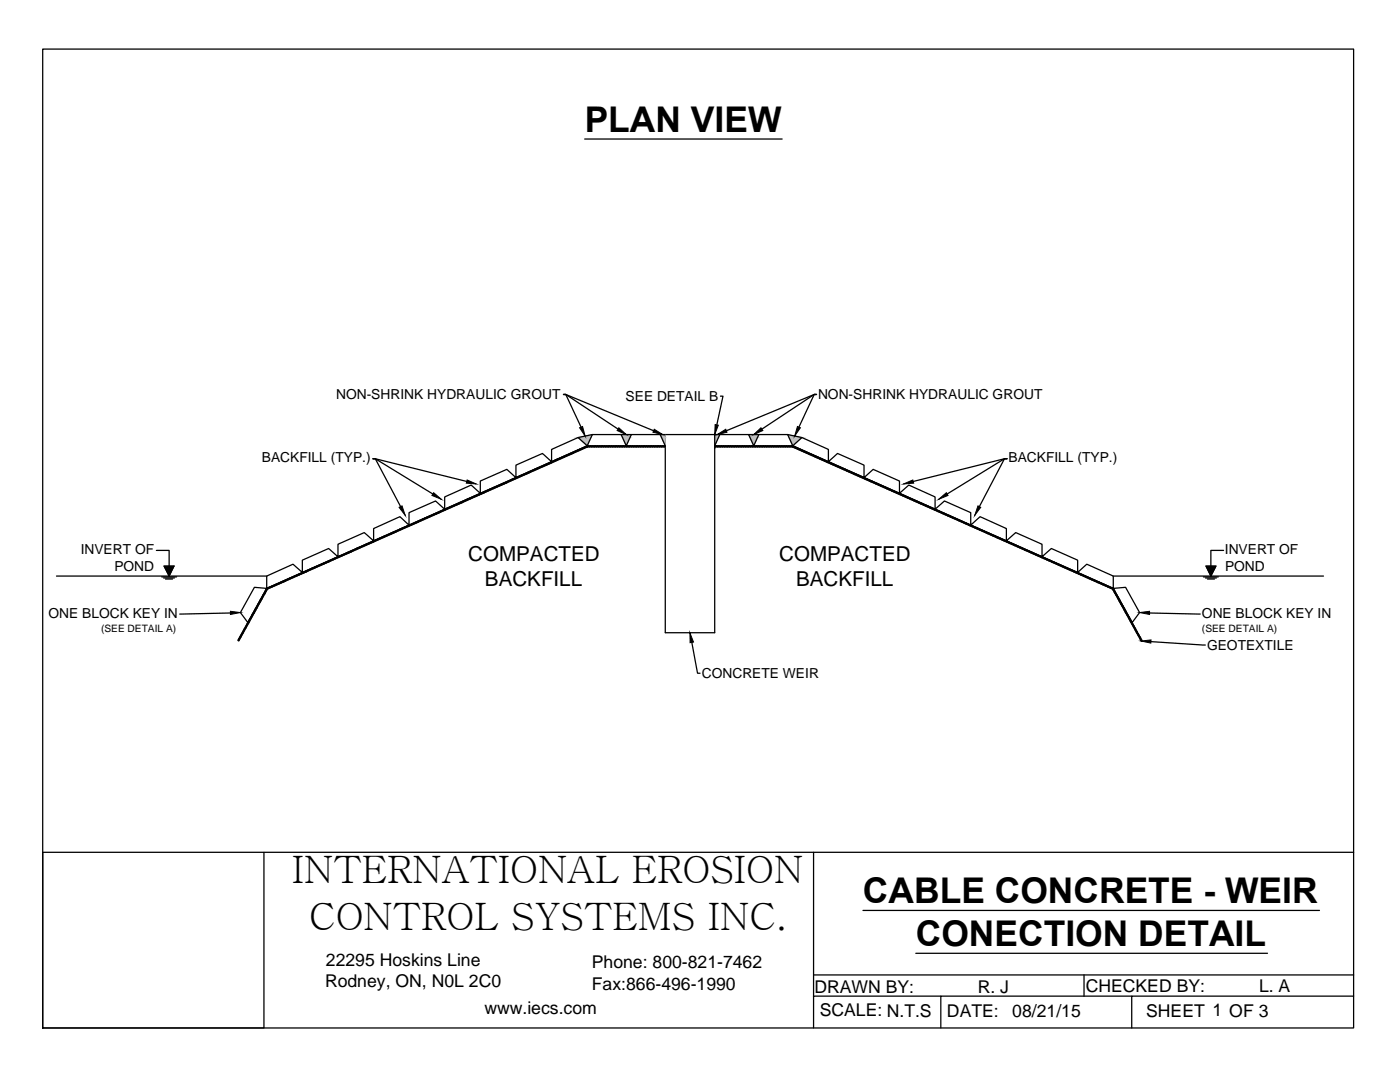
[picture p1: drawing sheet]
<svg xmlns="http://www.w3.org/2000/svg" width="279mm" height="216mm" viewBox="0 0 279 216" stroke-linecap="round" stroke-linejoin="round" font-family="sans-serif">
<!-- layer: 0 -->
<g fill="none" stroke="#000" stroke-width=".25">
<path d="M8.5 9.8h261.6v195.3h-261.6zM116.7 27.7h39.4M112.5 78.7h.4l3.1 6.5M112.5 78.7h.4l17.5 7.3M112.5 78.7h.4l10.4 6.9M143.8 79.1h.5l-1.2 5.7M163 78.7h-.5l-17.5 7.3M163 78.7h-.5l-10.4 6.9M163 78.7h-.5l-3.1 6.5M74.4 91.5h.5l11.5 7.1M74.4 91.5h.5l5 9.6M74.4 91.5h.5l18.2 4.6"/>
<path d="M92.4 100l.1 .2M92.6 99.9l.1 .1M92.9 99.8v.2M93.1 99.7l.1 .2M93.3 99.6l.1 .2M93.6 99.5v.2M93.8 99.4l.1 .2M94 99.3l.1 .2M94.2 99.2l.1 .2M94.5 99.1v.1M94.7 99l.1 .2M94.9 98.9l.1 .2"/>
<path d="M95.1 98.8l.1 .1M95.4 98.7v.2M95.6 98.6l.1 .2M95.8 98.5l.1 .2M96.1 98.4v.2M96.3 98.3l.1 .1M96.5 98.2l.1 .2M96.7 98.3l-3.6 1.4M96.7 98.1l.1 .2M97 98v.1M97.2 97.9l.1 .2M97.4 97.8l.1 .2"/>
<path d="M97.6 97.7l.1 .1M97.8 97.6l.1 .2M98.1 97.5v.1M98.3 97.4l.1 .2M98.5 97.3l.1 .2M98.8 97.2v.1M99 97.1l.1 .2M99.2 97l.1 .2M99.5 96.9v.1M99.7 96.7l.1 .3M99.9 96.7l.1 .1M100.1 96.6l.1 .1"/>
<path d="M100.3 96.4l.1 .3M100.6 96.4v.1M100.8 96.3l.1 .1M101 96.2l.1 .2M101.2 96.3l-3.6 1.4M101.2 96.1l.1 .1M101.5 95.9v.3M101.7 95.9l.1 .1M101.9 95.8l.1 .1M102.2 95.6v.3M102.4 95.6l.1 .1M102.6 95.5l.1 .1"/>
<path d="M102.8 95.3l.1 .3M103.1 95.3v.1M103.3 95.1v.2M103.5 95.1l.1 .1M103.7 95l.1 .1M103.9 94.8l.1 .3M104.2 94.8v.1M104.4 94.7l.1 .1M104.6 94.5l.1 .3M104.9 94.5v.1M105.1 94.3l.1 .2M105.3 94.2l.1 .2"/>
<path d="M105.6 94.2v.1l-3.6 1.4M105.8 94v.2M106 94l.1 .1M106.2 93.9l.1 .1M106.4 93.7l.1 .3M106.7 93.7v.1M106.9 93.6v.1M107.1 93.4l.1 .3M107.3 93.4l.1 .1M107.6 93.2v.2M107.8 93.1l.1 .2M108 93.1l.1 .1"/>
<path d="M108.3 92.9v.2M108.5 92.9l.1 .1M108.7 92.8l.1 .1M108.9 92.6l.1 .3M109.1 92.6l.1 .1M109.4 92.4v.2M109.6 92.3l.1 .2M109.8 92.3l.1 .1M110 92.4l-3.6 1.4M110.1 92.1v.2M110.3 92l.1 .2M110.5 92l.1 .1"/>
<path d="M110.8 91.8v.2M111 91.8l.1 .1M111.2 91.6l.1 .2M111.4 91.5l.1 .2M111.6 91.5l.1 .1M111.9 91.3v.2M112.1 91.2l.1 .2M112.3 91.2l.1 .1M112.5 91l.1 .2M112.8 90.9v.2M113 90.8l.1 .2M113.2 90.7l.1 .2"/>
<path d="M113.5 90.6v.2M113.7 90.5l.1 .2M113.9 90.4l.1 .2M114.1 90.4l.1 .1M114.4 90.2v.2M114.4 90.4l-3.6 1.4M114.6 90.1l.1 .2M114.8 90l.1 .2M115 89.9l.1 .2M115.5 89.7v.2M115.7 89.6l.1 .2M115.9 89.5l.1 .2"/>
<path d="M116.2 89.4v.2M116.4 89.3l.1 .2M116.6 89.2l.1 .2M116.9 89.1v.2M117.1 89l.1 .2M117.2 89.2h15.6M117.2 89.1l-2 .7 .1 .2M117.4 89l.2 .2M117.5 89l-.3 .1M117.8 89l.2 .2M117.9 89l-.2 .2M118.1 89l.2 .2"/>
<path d="M118.2 86.7l-2.8 .6M118.2 89l-.2 .2M118.5 89l.2 .2 .2-.2M118.6 89l-.2 .2M118.8 89l.2 .2M119.2 89l.2 .2M119.3 89l-.2 .2M119.5 89l.2 .2M119.6 89l-.2 .2M119.9 89l.2 .2 .2-.2M120 89l-.2 .2M120.2 89l.2 .2"/>
<path d="M120.6 89l.2 .2M120.7 89l-.2 .2M120.9 89l.2 .2M121 89l-.2 .2M121.3 89l.2 .2 .2-.2M121.4 89l-.2 .2M121.6 89l.2 .2M122 89l.2 .2M122.1 89l-.2 .2M122.3 89l.2 .2M122.4 89l-.2 .2M122.7 89l.2 .2 .2-.2"/>
<path d="M122.8 89l-.2 .2M123 89l.2 .2M123.4 89l.2 .2M123.5 89l-.2 .2M123.7 89l.2 .2M123.8 89l-.2 .2M124 86.7h2M124.1 89l.2 .2 .2-.2M124.2 89l-.2 .2M124.4 89l.2 .2M124.8 89l.2 .2M124.9 89l-.2 .2"/>
<path d="M125.1 89l.2 .2M125.2 89l-.2 .2M125.5 89l.2 .2 .2-.2M125.6 89l-.2 .2M125.8 89l.2 .2M126.2 89l.2 .2M126.3 89l-.2 .2M126.5 89l.2 .2M126.6 89l-.2 .2M126.9 89l.2 .2 .2-.2M127 89l-.2 .2M127.2 89l.2 .2"/>
<path d="M127.6 89l.2 .2M127.6 89l-.1 .2M127.9 89l.2 .2M128 89l-.2 .2M128.3 89l.2 .2 .2-.2M128.4 89l-.2 .2M128.6 89l.2 .2M129 89l.2 .2M129 89l-.1 .2M129.3 89l.2 .2M129.4 89l-.2 .2M129.7 89l.2 .2 .2-.2"/>
<path d="M129.8 89l-.2 .2M130 89l.2 .2M130.4 89l.2 .2M130.4 89l-.1 .2M130.7 89l.2 .2M130.8 89l-.2 .2M131.1 89l.2 .2 .2-.2M131.2 89l-.2 .2M131.4 89l.2 .2M131.8 86.7h1M131.8 89l.2 .2M131.8 89l-.1 .2"/>
<path d="M132.1 89l.2 .2M132.2 89l-.2 .2M132.5 89l.3 .1M132.6 89l-.3 .2M132.8 86.7h9.8v39.6h-9.8zM142.6 89l.2 .2M142.6 86.7h1.1M142.7 89h-.1M142.9 89l.2 .2M143 89l-.2 .2M143.3 89l.2 .2M143.4 89l-.2 .2"/>
<path d="M143.7 86.7l-1.1 2.3h7.8l1-2.3h5.8l1 2.3 1.8-1.7 5.3 2.4v2.4l1.8-1.6 5.3 2.3v2.5l1.9-1.6 5.2 2.3v2.4l1.9-1.6 5.2 2.4v2.4l1.9-1.6 5.2 2.3v2.5l1.9-1.7 5.2 2.4v2.4l1.9-1.6 5.3 2.3v2.5l1.8-1.7 5.3 2.4v2.4l1.8-1.6 5.3 2.3v2.5l2.4-.2 2.8 5-1.5 2-3.7-6.8-64-28.4h-7.8l-1-2.3zM143.7 89l.2 .2 .2-.2M143.7 89l-.2 .2M144 89l.2 .2M144.3 89l.2 .2M144.4 89l-.2 .2M144.7 89l.2 .2M144.8 89l-.2 .2M145 89l.3 .2 .2-.2M145.1 89l-.2 .2M145.4 89l.2 .2M145.7 89l.2 .2"/>
<path d="M145.8 89l-.2 .2M146.1 89l.2 .2M146.2 89l-.2 .2M146.4 89l.3 .2 .2-.2M146.5 89l-.2 .2M146.8 89l.2 .2M147.1 89l.2 .2M147.2 89l-.2 .2M147.5 89l.2 .2M147.6 89l-.2 .2M147.8 89l.3 .2 .2-.2M147.9 89l-.2 .2"/>
<path d="M148.2 89l.2 .2M148.5 89l.2 .2M148.6 89l-.2 .2M148.9 89l.2 .2M149 89l-.2 .2M149.2 89l.3 .2 .2-.2M149.3 89l-.2 .2M149.4 86.7h2M149.6 89l.2 .2M149.9 89l.2 .2M150 89l-.2 .2M150.3 89l.2 .2"/>
<path d="M150.4 89l-.2 .2M150.6 89l.2 .2 .3-.2M150.7 89l-.2 .2M151 89l.2 .2M151.3 89l.2 .2M151.4 89l-.2 .2M151.7 89l.2 .2M151.8 89l-.2 .2M152 89l.2 .2 .3-.2M152.1 89l-.2 .2M152.4 89l.2 .2M152.7 89l.2 .2"/>
<path d="M152.8 89l-.2 .2M153 89l.3 .2M153.2 89l-.2 .2M153.4 89l.2 .2M153.5 89l-.2 .2M153.8 89l.2 .2M153.9 89l-.2 .2M154.1 89l.2 .2M154.2 89l-.2 .2M154.4 89l.3 .2M154.6 89l-.2 .2M154.8 89l.2 .2"/>
<path d="M154.9 89l-.2 .2M155.2 89l.2 .2M155.3 89l-.2 .2M155.5 89l.2 .2M155.6 89l-.2 .2M155.8 89l.3 .2M156 89l-.2 .2M156.2 89l.2 .2M156.3 89l-.2 .2M156.6 89l.2 .2M156.6 89l-.1 .2M156.9 89l.2 .2"/>
<path d="M157 89l-.2 .2M157.2 86.7l2.8 .6M157.3 89l.2 .2M157.4 89l-.2 .2M157.6 89l.2 .2M157.7 89l-.2 .2M158 89l.1 .1M158 89l-.1 .2M158.1 89v.2h-15.5v-.2v.5M158.2 89l64 28.4-.1 .2-64-28.4zM158.3 89l.2 .3M158.5 89.1l-.3 .1"/>
<path d="M158.7 89.2l.1 .3M158.8 89.3h-.3M159 89.3l.1 .3M159.1 89.4l-.3 .1M159.3 89.5l.1 .2M159.4 89.5l-.2 .1M159.7 89.6v.3M159.7 89.7l-.2 .1M159.9 89.8l.1 .2M160.1 89.8l-.3 .1M160.3 89.9l.1 .2M160.4 89.9l-.3 .2"/>
<path d="M160.6 90l.1 .3M160.7 90.1l-.2 .1M160.9 90.2l.1 .2M161 90.2l-.2 .1M161.2 90.3l.1 .3M161.3 90.4l-.2 .1M161.6 90.5v.2M161.7 90.5l-.3 .1M161.9 90.6l.1 .3M162 90.6l-.3 .1M162.2 90.7l.1 .3M162.3 90.8l-.3 .1"/>
<path d="M162.5 90.9l.1 .3M162.6 90.9l-.2 .1M162.8 91l.1 .3M163 91.1l-.3 .1M163.1 91.2l.2 .2M163.3 91.2l-.3 .1M163.5 91.3v.3M163.6 91.4l-.3 .1M163.8 91.5l.1 .2M163.9 91.5l-.3 .1M164.1 91.6l.1 .3M164.2 91.7l-.2 .1"/>
<path d="M164.4 91.8l.1 .2M164.5 91.8l-.2 .1M164.7 91.9l.2 .2M164.9 91.9l-.3 .1M165.1 92l.1 .3M165.2 92.1l-.3 .1M165.4 92.2l.1 .2M165.5 92.2l-.3 .1M165.7 92.3l.1 .3M165.8 92.3l-.3 .2M166 92.4l.1 .3M166.1 92.5l-.2 .1"/>
<path d="M166.3 92.6l.1 .3M166.5 92.6l-.3 .1M166.6 92.7l.2 .3M166.8 92.8l-.3 .1M167 92.9l.1 .2M167.1 92.9l-.3 .1M167.3 93l.1 .3M167.4 93.1h-.3M167.6 93.1l.1 .3M167.7 93.2l-.2 .1M168 93.3v.3M168 93.4h-.2"/>
<path d="M168.2 93.4l.2 .3M168.4 93.5l-.3 .1M168.6 93.6l.1 .2M168.7 93.6l-.3 .1M168.9 93.7l.1 .3M169 93.8l-.2 .1M169.2 93.9l.1 .2M169.3 93.9l-.2 .1M169.5 94l.1 .2M169.6 94.1l-.2 .1M169.9 94.2v.2M170 94.2l-.3 .1"/>
<path d="M170.2 94.3l.1 .2M170.3 94.3l-.3 .2M170.5 94.4l.1 .3M170.6 94.5l-.3 .1M170.8 94.6l.1 .2M170.9 94.6l-.2 .1M171.1 94.7l.1 .3M171.3 94.8l-.3 .1M171.5 94.8v.3M171.5 94.9l-.2 .1M171.8 95v.3M171.9 95.1h-.3"/>
<path d="M172.1 95.1l.1 .3M172.2 95.2l-.3 .1M172.4 95.3l.1 .3M172.5 95.3l-.2 .1M172.7 95.4l.1 .3M172.8 95.5l-.2 .1M173 95.6l.2 .2M173.2 95.6l-.3 .1M173.4 95.7l.1 .3M173.5 95.8l-.3 .1M173.7 95.9l.1 .2M173.8 95.9l-.3 .1"/>
<path d="M174 96l.1 .2M174.1 96l-.3 .2M174.3 96.2l.1 .2M174.4 96.2l-.2 .1M174.6 96.3l.1 .2M174.8 96.3l-.3 .1M174.9 96.4l.2 .3M175.1 96.4l-.3 .2M175.3 96.6l.1 .2M175.4 96.6l-.3 .1M175.6 96.7l.1 .3M175.7 96.7l-.3 .2"/>
<path d="M175.9 96.8l.1 .3M176 96.9l-.2 .1M176.2 97l.1 .3M176.3 97l-.2 .1M176.5 97.1l.2 .3M176.7 97.2l-.3 .1M176.9 97.3l.1 .3M177 97.3l-.3 .1M177.2 97.4l.1 .3M177.3 97.5l-.2 .1M177.5 97.6l.1 .2M177.6 97.6l-.3 .1"/>
<path d="M177.8 97.7l.1 .3M177.9 97.8h-.2M178.2 97.8v.3M178.3 97.9l-.3 .1M178.4 98l.2 .2M178.6 98l-.3 .1M178.8 98.1l.1 .3M178.9 98.2l-.2 .1M179.1 98.3l.1 .2M179.2 98.3l-.2 .1M179.4 98.4l.1 .3M179.5 98.4l-.2 .2"/>
<path d="M179.8 98.6v.2M179.8 98.6l-.2 .1M180.1 98.7l.1 .2M180.2 98.7l-.3 .1M180.4 98.8l.1 .3M180.5 98.9l-.3 .1M180.7 99l.1 .2M180.8 99l-.2 .1M181 99.1l.1 .3M181.1 99.2l-.2 .1M181.3 99.2l.2 .3M181.5 99.3l-.3 .1"/>
<path d="M181.7 99.4l.1 .3M181.8 99.5h-.3M182 99.5l.1 .3M182.1 99.6l-.3 .1M182.3 99.7l.1 .3M182.4 99.8h-.3M182.6 99.8l.1 .3M182.7 99.9l-.2 .1M182.9 100l.1 .2M201 91.5h-.5l-18.2 4.6M201 91.5h-.5l-11.5 7.1M201 91.5h-.5l-5 9.6"/>
<path d="M11.3 114.9h41.9M31.2 109.8h2.6v3.2M32.3 115.1h2.9M32.7 115.3h2.1M32.7 113h2l-.9 1.9zM33 115.5h1.4M50.8 117.2l2.4 .2v-2.5l5.3-2.3 1.8 1.6v-2.4l5.3-2.4 1.9 1.7v-2.5l5.2-2.3 1.9 1.6v-2.4l5.2-2.4 1.8 1.7v-2.5l5.3-2.3 1.8 1.6v-2.4l5.3-2.4 1.9 1.6v-2.4l5.2-2.3 1.9 1.6v-2.5l5.3-2.3 1.8 1.6v-2.4l5.3-2.4 1.8 1.7 1-2.3h5.8l1 2.3h7.8l-1-2.3h-5.8l-1 2.3h-7.8l-64 28.4-3.7 6.8-1.5-2zM51.8 119.9l.2 .1M52 119.7l.2 .1M52 119.6l-.3 .9M52.1 119.5h.2M52.2 119.3h.2"/>
<path d="M52.3 119l.2 .1M52.5 118.8l.1 .1M52.5 118.6h.3M52.5 118.6l-.2 .9M52.7 118.4h.2M52.8 118.2h.2M52.9 117.9l.2 .1M53.1 117.7h.2M53.1 117.7l-.3 .8M53.2 117.4l64-28.4 .1 .2-64 28.4zM53.2 117.4l.2 .1-5.8 10.4-.1-.1zM53.4 117.5v.1"/>
<path d="M53.6 117.2v.2M53.8 117.2l.1 .1M54 117.1l.1 .1M54.2 116.9l.1 .3M54.5 116.9v.1M54.7 116.8l.1 .1M54.9 116.6l.1 .3M55.1 116.6l.1 .1M55.4 116.5v.1M55.6 116.3l.1 .3M55.8 116.3l.1 .1M56.1 116.1v.2"/>
<path d="M56.3 116l.1 .2M56.5 116l.1 .1M56.7 115.8l.1 .2M57 116l-3.7 1.4 .1 .1h-.2M57 115.8v.1M57.2 115.7v.1M57.4 115.5l.1 .3M57.6 115.5l.1 .1M57.8 115.3l.1 .2M58.1 115.2v.2M58.3 115.2l.1 .1M58.5 115l.1 .2"/>
<path d="M58.8 114.9v.2M59 114.9l.1 .1M59.2 114.7l.1 .2M59.5 114.7v.1M59.7 114.5v.2M59.9 114.4l.1 .2M60.1 114.4l.1 .1M60.3 114.2l.1 .2M60.6 114.1v.2M60.8 114.1v.1M61 113.9l.1 .2M61.2 113.8l.1 .2"/>
<path d="M61.4 114l-3.6 1.4M61.5 113.7v.2M61.7 113.6l.1 .2M61.9 113.6l.1 .1M62.4 113.3l.1 .2M62.6 113.3l.1 .1M62.8 113.1l.1 .2M63 113l.1 .2M63.3 112.9v.2M63.5 112.8l.1 .2M63.7 112.7l.1 .2M63.9 112.6l.1 .2"/>
<path d="M64.2 112.5v.2M64.4 112.5l.1 .1M64.6 112.3l.1 .2M64.9 112.2v.2M65.1 112.1l.1 .2M65.3 112l.1 .2M65.5 111.9l.1 .2M65.8 111.8v.2M65.8 112l-3.6 1.4v.2M66 111.7l.1 .2M66.2 111.6l.1 .2M66.4 111.5l.1 .2"/>
<path d="M66.6 111.4l.1 .2M66.9 111.4v.1M67.1 111.2l.1 .2M67.3 111.1l.1 .2M67.6 111l.1 .2M67.8 110.9l.1 .2M68 110.8l.1 .2M68.3 110.7v.2M68.5 110.6l.1 .2M68.7 110.5l.1 .2M68.9 110.4l.1 .2M69.1 110.3l.1 .2"/>
<path d="M69.4 110.2v.2M69.6 110.1l.1 .2M69.8 110l.1 .2M70.1 109.9v.2M70.2 110.1l-3.6 1.4M70.3 109.8l.1 .2M70.5 109.7l.1 .2M70.8 109.6v.2M71 109.5v.2M71.2 109.4l.1 .2M71.4 109.3l.1 .2M71.6 109.2l.1 .2"/>
<path d="M71.9 109.1v.2M72.1 109l.1 .2M72.3 108.9l.1 .2M72.5 108.8l.1 .2M72.8 108.7v.2M73 108.6l.1 .2M73.2 108.5l.1 .2M73.5 108.4v.2M73.7 108.3l.1 .2M73.9 108.2l.1 .2M74.1 108.1l.1 .2M74.4 108v.2"/>
<path d="M74.6 107.9v.2l-3.6 1.4M74.8 107.8l.1 .2M75 107.7l.1 .2M75.2 107.6l.1 .2M75.5 107.5v.2M75.7 107.4l.1 .2M75.9 107.3l.1 .2M76.2 107.2v.2M76.4 107.1l.1 .2M76.6 107l.1 .2M76.8 106.9l.1 .2M77.1 106.8v.2"/>
<path d="M77.3 106.7l.1 .2M77.5 106.6l.1 .2M77.7 106.5l.1 .2M77.9 106.4l.1 .2M78.2 106.3v.2M78.4 106.2l.1 .2M78.6 106.1l.1 .2M78.9 106v.2M79.1 106.1l-3.6 1.4M79.1 105.9l.1 .2M79.3 105.8l.1 .2M79.6 105.7v.2"/>
<path d="M79.8 105.6l.1 .2M80 105.5l.1 .2M80.2 105.4l.1 .2M80.4 105.3l.1 .2M80.7 105.2v.2M80.9 105.1l.1 .2M81.1 105l.1 .2M81.3 104.9l.1 .2M81.6 104.8l.1 .2M81.8 104.7l.1 .2M82.1 104.6v.2M82.3 104.5l.1 .2"/>
<path d="M82.5 104.4l.1 .2M82.7 104.3l.1 .2M82.9 104.2l.1 .2M83.2 104.1v.2M83.4 104l.1 .2-3.6 1.4M83.6 103.9l.1 .2M83.8 103.8l.1 .2M84.1 103.7v.2M84.5 103.5l.1 .2M84.8 103.4v.2M85 103.3l.1 .2M85.2 103.2l.1 .2"/>
<path d="M85.4 103.1l.1 .2M85.7 103v.2M85.9 102.9l.1 .2M86.1 102.8l.1 .2M86.3 102.7l.1 .2M86.5 102.6l.1 .2M86.8 102.5v.2M87 102.4l.1 .2M87.2 102.3l.1 .2M87.5 102.2v.2M87.7 102.1l.1 .2M87.9 102.2l-3.6 1.4 .1 .2"/>
<path d="M87.9 102l.1 .2M88.2 101.9v.2M88.4 101.8v.2M88.6 101.7l.1 .2M88.8 101.6l.1 .2M89 101.5l.1 .2M89.3 101.4v.2M89.5 101.3v.2M89.7 101.2l.1 .2M89.9 101.1l.1 .2M90.2 101v.1M90.4 100.9l.1 .2"/>
<path d="M90.6 100.8l.1 .2M90.9 100.7v.2M91.1 100.6l.1 .2M91.3 100.5l.1 .2M91.5 100.4l.1 .2M91.8 100.3v.2M92 100.2v.1M92.2 100.1l.1 .2M92.3 100.3l-3.6 1.3M183.1 100l-.3 .1M183.3 100.1l.1 .3M183.4 100.2l-.3 .1"/>
<path d="M183.6 100.3l.1 .2M183.7 100.3l-.3 .1M183.9 100.4l.1 .2M184 100.4l-.3 .2M184.2 100.5l.2 .3 .2-.1M184.3 100.6l-.2 .1M184.5 100.7l.1 .2M184.8 100.8l.2 .3M185 100.9l-.3 .1M185.2 101l.1 .2M185.3 101l-.3 .1M185.5 101.1l.1 .3"/>
<path d="M185.6 101.1l-.3 .1M185.8 101.2l.1 .3M185.9 101.3l-.3 .1M186.1 101.4l.1 .3M186.2 101.4l-.2 .1M186.5 101.5v.3M186.6 101.6l-.3 .1M186.7 101.7l.2 .2M186.9 101.7l-.3 .1M187.1 101.8l.1 .3M187.2 101.9l-.2 .1M187.4 102l.1 .2"/>
<path d="M187.5 102l-.2 .1M187.7 102.1l.1 .2M187.8 102.2h-.2M188.1 102.2v.3M188.1 102.3l-.2 .1M188.4 102.4l.1 .2M188.5 102.4l-.3 .1M188.7 102.5l.1 .3M188.8 102.6l-.3 .1M189 102.7l.1 .2M189.1 102.7l-.2 .1M189.3 102.8l.1 .3"/>
<path d="M189.5 102.8l-.3 .2M189.6 102.9l.2 .3M189.8 103l-.3 .1M190 103.1v.2M190.1 103.1l-.3 .1M190.3 103.2l.1 .3M190.4 103.3l-.3 .1M190.6 103.3l.1 .3M190.7 103.4l-.2 .1M190.9 103.5l.1 .3M191 103.6h-.2M191.2 103.6l.1 .3"/>
<path d="M191.4 103.7l-.3 .1M191.6 103.8l.1 .3M191.7 103.9h-.3M191.9 103.9l.1 .3M192 104l-.3 .1M192.2 104.1l.1 .2M192.3 104.1l-.3 .1M192.5 104.2l.1 .3M192.6 104.3l-.2 .1M192.8 104.4l.1 .2M192.9 104.4l-.2 .1M193.1 104.5l.2 .2"/>
<path d="M193.3 104.6l-.3 .1M193.5 104.7l.1 .2M193.6 104.7l-.3 .1M193.8 104.8l.1 .2M193.9 104.8l-.3 .2M194.1 104.9l.1 .3M194.2 105l-.3 .1M194.4 105.1l.1 .2M194.5 105.1l-.2 .1M194.7 105.2l.1 .3M194.9 105.3l-.3 .1M195.1 105.3l.1 .3"/>
<path d="M195.2 105.4l-.3 .1M195.4 105.5l.1 .3M195.5 105.6h-.2M195.7 105.6l.1 .3M195.8 105.7l-.2 .1M196 105.8l.1 .3M196.1 105.8l-.2 .1M196.4 105.9v.3M196.4 106l-.2 .1M196.7 106.1l.1 .2M196.8 106.1l-.3 .1M197 106.2l.1 .3"/>
<path d="M197.1 106.3l-.3 .1M197.3 106.4l.1 .2M197.4 106.4l-.2 .1M197.6 106.5l.1 .2M197.8 106.5l-.3 .2M197.9 106.7l.1 .2M198 106.7l-.2 .1M198.3 106.8v.2M198.4 106.8l-.3 .1M198.6 106.9l.1 .3M198.7 106.9l-.3 .2M198.9 107.1l.1 .2"/>
<path d="M199 107.1l-.2 .1M199.2 107.2l.1 .3M199.3 107.2l-.2 .2M199.5 107.3l.1 .3M199.7 107.4l-.3 .1M199.9 107.5l.1 .3M200 107.5l-.3 .1M200.2 107.6l.1 .3M200.3 107.7l-.3 .1M200.5 107.8l.1 .2M200.6 107.8l-.3 .1M200.8 107.9l.1 .3"/>
<path d="M200.9 108h-.2M201.1 108l.1 .3M201.3 108.1l-.3 .1M201.4 108.2l.2 .3M201.6 108.3h-.3M201.8 108.3l.1 .3M201.9 108.4l-.3 .1M202.1 108.5l.1 .2M202.2 108.5l-.3 .1M202.4 108.6l.1 .3M202.5 108.7l-.2 .1M202.7 108.8l.1 .2"/>
<path d="M202.8 108.8l-.2 .1M203 108.9l.1 .2M203.2 108.9l-.3 .2M203.4 109.1l.1 .2M203.5 109.1l-.3 .1M203.7 109.2l.1 .2M203.8 109.2l-.2 .1M204 109.3l.1 .3M204.1 109.4l-.3 .1M204.3 109.5l.2 .3 .2-.1M204.4 109.5l-.2 .1M204.7 109.6v.3"/>
<path d="M204.9 109.7l.2 .3M205.1 109.8l-.3 .1M205.3 109.9l.1 .3M205.4 110h-.3M205.6 110l.1 .3M205.7 110.1l-.2 .1M205.9 110.2l.1 .3M206.1 110.3h-.3M206.2 110.3l.1 .3M206.3 110.4l-.2 .1M206.6 110.5v.2M206.7 110.5l-.3 .1"/>
<path d="M206.9 110.6l.1 .3M207 110.7l-.3 .1M207.2 110.8l.1 .2M207.3 110.8l-.2 .1M207.5 110.9l.1 .2M207.6 110.9l-.2 .2M207.8 111l.2 .3M208 111.1l-.3 .1M208.2 111.2l.1 .2M208.3 111.2l-.3 .1M208.5 111.3l.1 .3M208.6 111.4l-.3 .1"/>
<path d="M208.8 111.5l.1 .2M208.9 111.5l-.3 .1M209.1 111.6l.1 .3M209.2 111.6l-.2 .1M209.4 111.7l.1 .3M209.6 111.8l-.3 .1M209.7 111.9l.2 .3M209.9 111.9l-.3 .1M210.1 112l.1 .3M210.2 112.1l-.3 .1M210.4 112.2l.1 .2M210.5 112.2l-.3 .1"/>
<path d="M210.7 112.3l.1 .3M210.8 112.4l-.2 .1M211 112.5l.1 .2M211.1 112.5l-.2 .1M211.3 112.6l.1 .2M211.5 112.7h-.3M211.7 112.7l.1 .3M211.8 112.8l-.3 .1M212 112.9l.1 .2M212.1 112.9l-.2 .1M212.3 113l.1 .3M212.4 113.1l-.3 .1"/>
<path d="M212.6 113.2l.1 .2M212.7 113.2l-.2 .1M213 113.3v.3M213.1 113.3l-.3 .2M213.2 113.4l.2 .3 .3-.1M213.4 113.5l-.3 .1M213.6 113.6l.1 .2M213.9 113.7l.1 .3M214 113.8l-.2 .1M214.2 113.8l.1 .3M214.3 113.9l-.2 .1M214.6 114v.3"/>
<path d="M214.6 114.1h-.2M214.9 114.1v.3M215 114.2l-.3 .1M215.2 114.3l.1 .3M215.3 114.4h-.3M215.5 114.4l.1 .3M215.6 114.5l-.2 .1M215.8 114.6l.1 .2M215.9 114.6l-.2 .1M216.1 114.7l.2 .3M216.3 114.8l-.3 .1M216.5 114.9v.2"/>
<path d="M216.5 114.9l-.2 .1M216.8 115l.1 .2M216.9 115.1l-.3 .1M217.1 115.2l.1 .2M217.2 115.2l-.3 .1M217.4 115.3l.1 .2M217.5 115.3l-.2 .2M217.7 115.4l.1 .3M217.9 115.5l-.3 .1M218 115.6l.2 .2M218.2 115.6l-.3 .1M218.4 115.7l.1 .3"/>
<path d="M218.5 115.8l-.3 .1M218.7 115.8l.1 .3M218.8 115.9l-.3 .1M219 116l.1 .3M219.1 116l-.2 .1M219.3 116.1l.1 .3M219.4 116.2l-.2 .1M219.6 116.3l.2 .3M219.8 116.3l-.3 .1M220 116.4l.1 .3M220.1 116.5l-.3 .1M220.3 116.6l.1 .2"/>
<path d="M220.4 116.6l-.3 .1M220.6 116.7l.1 .3M220.7 116.8l-.3 .1M220.9 116.9l.1 .2M221 116.9l-.2 .1M221.2 117l.1 .2M221.4 117l-.3 .2M221.5 117.2l.2 .2M221.7 117.2l-.3 .1M221.9 117.3l.1 .2M222 117.5l.2-.1 5.7 10.4-.2 .1zM222 117.3l-.2 .1"/>
<path d="M222 117.5l.3 .1M222.1 117.5v.1M222.2 114.9h41.9M222.3 117.5l-.1 .3 .2 .1-.1 .2 .3 .1M222.6 118.2l-.1 .2 .3 .1M222.8 118.5l-.1 .2 .2 .1M222.9 119.1h.2M222.9 118.8v.2M223.1 119.1l-.1 .3h.3M223.3 119.4l-.1 .2 .2 .1M223.4 119.7v.2l.2 .1M223.6 120l-.1 .2 .3 .1"/>
<path d="M240.2 115.1h2.9M240.6 115.3h2.2M240.7 113h2l-1 1.9zM241 115.5h1.4M244.2 109.8h-2.5v3.2M46 122.3l-10.1 .2M47.6 127.7h.1M47.7 127.5h.2M47.7 127.4l-.1 .4M47.8 127.2l.2 .1M47.9 127l.2 .1M48 126.8h.2"/>
<path d="M48.1 126.6h.3M48.2 126.4l-.2 .9M48.3 126.3l.2 .1M48.4 126.1l.2 .1M48.5 125.9l.2 .1M48.7 125.7h.1M48.9 125.2l.2 .1M49 125.5l-.2-.1-.3 .9M49 125l.2 .1M49.1 124.8l.2 .1M49.2 124.6h.3M49.3 124.5l-.2 .8"/>
<path d="M49.4 124.3l.2 .1M49.5 124.1l.2 .1M49.6 123.9l.2 .1M49.8 123.7l.1 .1M49.8 123.5l-.2 .8M49.9 123.5h.2M50 123.2l.2 .1M50.1 123l.2 .1M50.2 122.8l.2 .1M50.3 122.6l.3 .1M50.4 122.5l-.3 .9M50.6 122.1l.2 .1"/>
<path d="M50.7 121.9l.2 .1M50.9 121.7l.2 .1M50.9 121.6l-.2 .8h-.2M51 121.5h.2M51.1 121.3h.2M51.2 121l.2 .1M51.4 120.8l.1 .1M51.6 120.4h.2M51.7 120.6h-.3l-.2 .8M51.7 120.2h.2M138.1 128.2l1.1 6.1h.5M223.8 120.3l-.1 .3h.3"/>
<path d="M224 120.6l-.1 .3 .2 .1-.1 .2 .3 .1M224.3 121.2l-.1 .3 .3 .1M224.5 121.5l-.1 .3h.2M224.6 121.8v.3l.2 .1M224.8 122.1l-.1 .3 .3 .1M224.9 122.4v.3l.2 .1M225.1 122.7v.3l.2 .1M225.2 123.3l.3 .1M225.3 123l-.1 .3M225.4 123.3v.3l.3 .1M225.6 123.7v.2l.2 .1M225.8 124l-.1 .2 .3 .1-.1 .2"/>
<path d="M225.9 124.6h.3M226.1 124.6v.3h.2M226.3 124.9l-.1 .3h.3M226.5 125.2l-.1 .2 .3 .1M226.6 125.5v.2l.2 .1M226.8 126.1h.2M226.8 125.8v.2M227 126.1l-.1 .3 .3 .1M227.1 126.4v.3l.2 .1M227.3 126.7v.3l.2 .1M227.4 127.3l.3 .1M227.5 127l-.1 .3"/>
<path d="M227.6 127.3v.3l.3 .1M227.8 127.6v.3M229.4 122.3l10.1 .2M229.7 128l10.9 .7M8.5 170.1h44.2v35h-44.2zM52.7 170.1h217.4M162.4 170.1v28.7M162.4 194.5h107.7M172.2 181.7h91.1M182.8 190.2h70.2M187.8 198.8h-25.4v6.3M216.3 194.5v4.3"/>
<path d="M225.9 198.8h-38.1v6.3M270.1 198.8h-44.2v6.3"/>
</g>
<g fill="#bababa" stroke="#bababa" stroke-width=".2">
<path d="M157.2 86.7l2.8 .6h-2.5z"/>
<path d="M142.6 87.3h.8l-.8 1.7z"/>
<path d="M149.7 87.3h1.4l-.7 1.7z"/>
<path d="M157.5 87.3h2.5l-1.8 1.7z"/>
<path d="M124.3 87.3h1.4l-.7 1.7z"/>
<path d="M131.8 86.7h1v.6z"/>
<path d="M149.4 86.7l.3 .6h1.4zM149.4 86.7h2l-.3 .6z"/>
<path d="M142.6 86.7v.6h.8zM142.6 86.7h1.1l-.3 .6z"/>
<path d="M115.4 87.3h2.6l.2-.6zM115.4 87.3h2.6l-.8 1.7z"/>
<path d="M131.8 86.7l.2 .6h.8zM132 87.3h.8v1.7z"/>
<path d="M124 86.7l.3 .6h1.4zM124 86.7h2l-.3 .6z"/>
</g>
<g fill="#000" stroke="#000" stroke-width=".2">
<path d="M86.5 98.3l1.6 1.3-1.9-.7zM93.2 95.8l1.9 .8-2-.2zM115.7 85.4l.6-.3 .5 1.9zM123.5 85.4l1.5 1.3-1.8-.8zM130.6 85.7l1.7 1-2-.5zM142.7 84.7l.7 .2-.8 1.8zM143.1 86.7l1.7-1 .3 .5zM150.4 86.7l1.5-1.3 .3 .5zM159.1 85.1l.6 .3-1.1 1.6zM180.3 96.6l1.9-.8 .1 .6zM187.3 99.6l1.6-1.3 .3 .6zM32.7 113h2l-.9 1.9z"/>
<path d="M79.6 101.2l.6-.3 .7 1.9zM195.2 100.9l.5 .3-1.2 1.6zM240.7 113h2l-1 1.9zM46 122l2 .2-2 .4zM137.7 126.3l.7 1.8-.7 .1zM227.4 122.2l2-.2v.6zM227.7 127.9l2-.2v.6z"/>
</g>
<g font-size="7.5">
<text x="58.3" y="176.2">INTERNATIONAL EROSION</text>
<text x="61.7" y="185.5">CONTROL SYSTEMS INC.</text>
</g>
<g font-size="7.1">
<text x="116.7" y="26.3">PLAN VIEW</text>
<text x="172.2" y="180.2">CABLE CONCRETE - WEIR</text>
<text x="182.8" y="188.7">CONECTION DETAIL</text>
</g>
<g font-size="4.1">
<text x="93.4" y="112">COMPACTED</text>
<text x="155.5" y="112">COMPACTED</text>
<text x="96.8" y="117">BACKFILL</text>
<text x="158.9" y="117">BACKFILL</text>
</g>
<g font-size="3.5">
<text x="64.9" y="197">Rodney, ON, N0L 2C0</text>
<text x="65" y="192.8">22295 Hoskins Line</text>
<text x="118.1" y="193.2">Phone: 800-821-7462</text>
<text x="118.1" y="197.5">Fax:866-496-1990</text>
<text x="216.7" y="198">CHECKED BY:</text>
<text x="96.7" y="202.4">www.iecs.com</text>
<text x="162.5" y="198">DRAWN BY:</text>
<text x="163.6" y="202.7">SCALE: N.T.S</text>
<text x="189" y="202.8">DATE:</text>
<text x="195.1" y="198.2">R. J</text>
<text x="202" y="202.9">08/21/15</text>
<text x="228.7" y="202.8">SHEET 1 OF 3</text>
<text x="251.3" y="198">L. A</text>
</g>
<g font-size="2.8">
<text x="67.1" y="79.7">NON-SHRINK HYDRAULIC GROUT</text>
<text x="124.9" y="80.1">SEE DETAIL B</text>
<text x="163.3" y="79.7">NON-SHRINK HYDRAULIC GROUT</text>
<text x="52.3" y="92.3">BACKFILL (TYP.)</text>
<text x="201.3" y="92.3">BACKFILL (TYP.)</text>
<text x="16.1" y="110.5">INVERT OF</text>
<text x="22.8" y="113.9">POND</text>
<text x="244.4" y="110.5">INVERT OF</text>
<text x="244.5" y="113.9">POND</text>
<text x="9.7" y="123.3">ONE BLOCK KEY IN</text>
<text x="239.9" y="123.3">ONE BLOCK KEY IN</text>
<text x="240.9" y="129.7">GEOTEXTILE</text>
<text x="140.1" y="135.4">CONCRETE WEIR</text>
</g>
<g font-size="2">
<text x="20.2" y="126.2">(SEE DETAIL A)</text>
<text x="239.9" y="126.2">(SEE DETAIL A)</text>
</g>
</svg>
